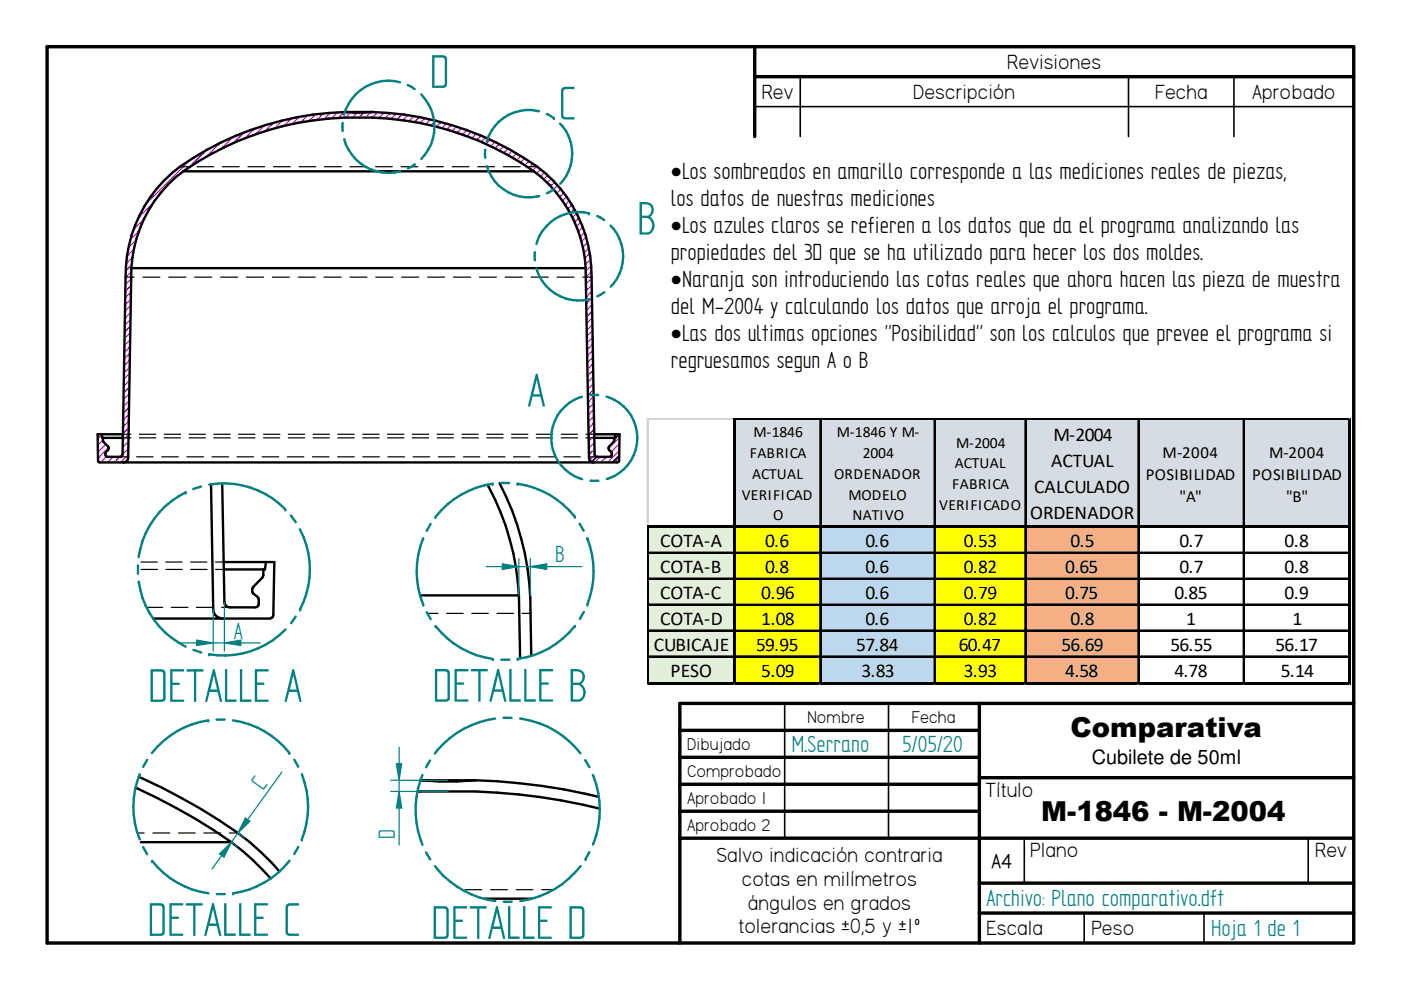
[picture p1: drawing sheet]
<svg xmlns="http://www.w3.org/2000/svg" width="297mm" height="210mm" viewBox="0 0 297 210" stroke-linecap="round" stroke-linejoin="round" font-family="sans-serif">
<g fill="none" stroke="#000" stroke-width=".72">
<path d="M10 9.9h277v190h-277zM160 9.9v19.1M160 16.3h127M144.1 154.9h63.5M207.6 149.1v50.8M287 149.1h-142.9v50.8M144.1 160.6h63.5M144.1 166.3h63.5M144.1 172h63.5M144.1 177.7h142.9M207.6 164.9h79.4M207.6 187.2h79.4"/>
<path d="M207.6 193.6h79.4"/>
</g>
<g fill="none" stroke="#000" stroke-width=".34">
<path d="M169.7 16.3v12.7M239.3 16.3v12.7M261.6 16.3v12.7M160 22.6h127M126.5 96.9l-1.1 1.1M131.3 96.6l-1.5 1.4M131.3 92.1l-1.1 1.1M166.4 149.1v28.6M188.4 149.1v28.6M217.2 177.8v9.4M277.4 177.8v9.4M229.9 193.6v6.3"/>
<path d="M255.3 193.6v6.3"/>
</g>
<g fill="none" stroke="#f0f" stroke-width=".34">
<path d="M40.2 34l-9.3 9.2M43.7 31.9l-3.6 3.5M46.6 30.4l-2.8 2.8M49.3 29.1l-2.5 2.5M51.7 28.2l-2.3 2.2M53.9 27.3l-2 2M56 26.6l-1.9 1.9M58 26l-1.7 1.8M59.9 25.5l-1.7 1.7M61.8 25.1l-1.6 1.6M63.5 24.8l-1.5 1.5M65.2 24.5l-1.4 1.5"/>
<path d="M66.9 24.3l-1.5 1.4M68.4 24.1l-1.3 1.3M70 23.9l-1.3 1.4M71.5 23.8l-1.2 1.3M73 23.7l-1.2 1.3M74.4 23.8l-1.1 1.1M75.7 23.9l-1 1M77.2 23.9l-1.1 1M78.7 23.7l-1.2 1.2M80 23.8l-1.1 1.1M81.4 23.9l-1.1 1.1M82.7 24l-1.1 1.1"/>
<path d="M84 24.1l-1.1 1.1M85.3 24.3l-1.1 1.1M86.5 24.4l-1.1 1.1M87.7 24.6l-1 1.1M88.9 24.8l-1 1.1M90.1 25.1l-1 1M91.3 25.4l-1 .9M92.4 25.6l-1 1M93.5 25.9l-1 1M94.6 26.2l-.9 1M95.7 26.5l-1 1M96.8 26.9l-1 .9"/>
<path d="M97.9 27.2l-1 1M98.9 27.6l-.9 .9M99.9 28l-.9 .9M101 28.4l-1 .9M101.9 28.8l-.9 .9M103 29.2l-1 .9M103.9 29.6l-.9 1M104.9 30.1l-.9 .9M105.8 30.6l-.9 .9M106.8 31l-.9 .9M107.7 31.5l-.9 .9M108.6 32l-.9 .9"/>
<path d="M109.5 32.6l-.9 .8M110.4 33.1l-.9 .9M111.2 33.6l-.8 .9M112.1 34.2l-.9 .8M113 34.7l-.9 .9M113.8 35.3l-.8 .9M114.6 35.9l-.8 .8M115.4 36.5l-.8 .9M116.2 37.2l-.9 .9M116.9 37.9l-.9 .8M117.6 38.6l-.9 .9M118.2 39.4l-.8 .8"/>
<path d="M27.9 57.6l-1.3 1.2M27.9 59.1l-1.3 1.2M27.9 56.1l-1.2 1.3M28.1 54.5l-1.3 1.4M28.4 52.8l-1.5 1.5M28.8 51l-1.6 1.6M29.5 48.9l-1.8 1.9M30.5 46.5l-2.2 2.2M32.3 43.2l-3 3.1M118.9 40.1l-.9 .9M119.5 40.9l-.8 .8M120.1 41.7l-.9 .9"/>
<path d="M120.7 42.5l-.9 .9M121.2 43.4l-.8 .9M121.7 44.3l-.8 .9M122.3 45.3l-.9 .8M122.7 46.2l-.9 .9M123.1 47.2l-.8 .9M123.6 48.2l-1 .9M123.9 49.2l-.9 1M124.2 50.3l-.9 1M124.6 51.4l-1 1M124.8 52.6l-1 1M125 53.8l-1 1"/>
<path d="M125.2 55l-1.1 1.1M125.3 56.3l-1.1 1.1M125.4 57.7l-1.2 1.1M125.4 59.1l-1.2 1.1M27.5 79.2l-1.3 1.2M27.5 76.3l-1.2 1.3M27.5 77.8l-1.2 1.2M27.6 74.9l-1.3 1.2M27.6 72l-1.2 1.2M27.6 73.4l-1.2 1.3M27.6 69.1l-1.1 1.3M27.6 70.6l-1.2 1.2"/>
<path d="M27.7 67.7l-1.2 1.2M27.7 64.8l-1.2 1.2M27.7 66.3l-1.2 1.2M27.8 61.9l-1.2 1.3M27.8 63.4l-1.3 1.2M27.8 60.5l-1.2 1.2M125.4 60.5l-1.2 1.1M125.5 61.8l-1.2 1.2M125.5 63.2l-1.2 1.2M125.5 64.6l-1.2 1.2M125.6 66l-1.2 1.2M125.6 67.4l-1.2 1.2"/>
<path d="M125.6 68.8l-1.2 1.2M125.6 70.2l-1.2 1.1M125.6 71.6l-1.1 1.1M125.6 72.9l-1.1 1.2M125.7 74.3l-1.2 1.2M125.7 75.7l-1.2 1.2M125.7 77.1l-1.2 1.2M125.8 78.5l-1.2 1.2M125.8 79.9l-1.2 1.2M21.6 92.2l-.9 .8M21.8 93.3l-1.1 1.1M22.4 94.2l-1.7 1.6"/>
<path d="M22.6 96.8l-1.2 1.2M23 95l-2.2 2.2M24 96.9l-1.2 1.1M25.4 96.9l-1.2 1.1M27.2 96.5l-1.6 1.5M27.2 93.6l-1.2 1.2M27.2 95l-1.2 1.3M27.3 92.2l-1.3 1.2M27.3 90.7l-1.2 1.2M27.3 89.3l-1.2 1.2M27.3 86.4l-1.2 1.2M27.3 87.8l-1.2 1.3"/>
<path d="M27.4 83.5l-1.2 1.3M27.4 85l-1.2 1.2M27.4 82.1l-1.2 1.2M27.5 80.6l-1.3 1.3M125.8 81.3l-1.2 1.2M125.8 82.7l-1.1 1.2M125.9 84.1l-1.2 1.2M125.9 85.5l-1.2 1.2M125.9 86.9l-1.2 1.1M125.9 88.3l-1.1 1.1M125.9 89.6l-1.1 1.2M126 92.4l-1.2 1.2"/>
<path d="M126 91l-1.2 1.2M126 93.8l-1.2 1.2M126.1 95.2l-1.2 1.2M126.1 96.5l-1.1 1.1M127.2 96.9l-1.2 1.1M128.6 96.9l-1.2 1.1M130.6 92.1l-.1 .1M131.3 97l-1 1M131.3 94.1l-1.7 1.7M131.3 95.6l-2.4 2.4M131.4 92.7l-2.4 2.3"/>
</g>
<circle cx="113.8" cy="35.3" r=".17" fill="#f0f"/>
<g fill="none" stroke="#000" stroke-width=".51">
<path d="M38.9 36.3h74.3M38.9 36.3a27.6 27.6 0 0 0-11 20.6M38.9 36.3a65 65 0 0 1 46.7-10.8 63.5 63.5 0 0 1 27.6 10.8M73.1 23.7h5.8M73.1 23.7a63.3 63.3 0 0 0-36.7 13 29 29 0 0 0-9.8 22.1l-.7 37.8-.5 .3-2.9-.1-.2-.7 .2-.3 .4-.3 .1-.5-1-1.3-.2-.9M73.1 23.7l2 .2 3.8-.2M78.9 23.7a63.3 63.3 0 0 1 36.8 13 29 29 0 0 1 9.7 22.1l.7 37.8 .6 .3 2.9-.1 .1-.7-.1-.3-.4-.3-.2-.5 1.1-1.3 .1-.9M113.2 36.3a27.4 27.4 0 0 1 11 20.6M27.9 56.9h96.3M27.9 56.9l-.7 40.2a.94 .94 0 0 1-1 .9M124.2 56.9l.7 40.2a.94 .94 0 0 0 1 .9M21.6 92.1l.1 .7h4.3"/>
<path d="M26.1 92.1h-5.4l.1 5.6 .1 .3h110.2l.2-.3 .1-5.6h-5.4M130.5 92.1l-.1 .7h-4.4M44.7 102.7l.5 26.5a1.97 1.97 0 0 0 2 1.9M47.1 102.5l.5 25.1a1.16 1.16 0 0 0 1.2 1.2l5.7-.1a1.75 1.75 0 0 0-.7-2.8 1.1 1.1 0 0 1-.1-1.5l2-2.1 .1-1.6M47.4 119.2h10.8l-.3 11.6-.7 .3h-24.7M56.4 119.2l-.2 1.5h-8.7"/>
</g>
<g fill="none" stroke="#000" stroke-width=".25">
<path d="M38.1 35.3h1.8M41.7 35.3h3.6M47.2 35.3h3.5M52.6 35.3h3.5M58 35.3h3.5M63.4 35.3h3.6M68.8 35.3h3.6M74.2 35.3h3.6M79.6 35.3h3.6M85 35.3h3.6M90.5 35.3h3.5M95.9 35.3h3.5"/>
<path d="M101.3 35.3h3.6M106.7 35.3h3.6M112.1 35.3h1.8M26.6 58.8h1.8M30.3 58.8h3.6M35.8 58.8h3.6M41.3 58.8h3.6M46.8 58.8h3.6M52.2 58.8h3.7M57.7 58.8h3.6M63.2 58.8h3.6M68.7 58.8h3.6"/>
<path d="M74.2 58.8h3.6M79.7 58.8h3.6M85.2 58.8h3.6M90.7 58.8h3.6M96.1 58.8h3.7M101.6 58.8h3.6M107.1 58.8h3.6M112.6 58.8h3.6M118.1 58.8h3.6M123.6 58.8h1.8M25.4 96.9h1.7M26 92.8h1.8"/>
<path d="M26.1 92.1h1.7M29 96.9h3.5M29.5 92.1h3.5M29.5 92.8h3.5M34.3 96.9h3.5M34.8 92.8h3.5M34.8 92.1h3.5M39.6 96.9h3.5M40.1 92.1h3.5M40.1 92.8h3.5M45 96.9h3.5M45.3 92.1h3.5"/>
<path d="M45.3 92.8h3.5M50.2 96.9h3.6M50.6 92.1h3.5M50.6 92.8h3.5M55.6 96.9h3.5M55.9 92.1h3.4M55.9 92.8h3.4M60.9 96.9h3.5M61.1 92.1h3.5M61.1 92.8h3.5M66.2 96.9h3.6M66.4 92.1h3.4"/>
<path d="M66.4 92.8h3.4M71.6 96.9h3.5M71.6 92.1h3.5M71.6 92.8h3.5M76.9 92.1h3.5M76.9 92.8h3.5M76.9 96.9h3.5M82.2 92.1h3.4M82.2 92.8h3.4M82.3 96.9h3.5M87.4 92.1h3.5M87.4 92.8h3.5"/>
<path d="M87.6 96.9h3.5M92.7 92.1h3.4M92.7 92.8h3.4M92.9 96.9h3.5M98 92.1h3.4M98 92.8h3.4M98.3 96.9h3.4M103.2 92.1h3.5M103.2 92.8h3.5M103.5 96.9h3.6M108.5 92.1h3.4M108.5 92.8h3.4"/>
<path d="M108.9 96.9h3.5M113.7 92.1h3.5M113.7 92.8h3.5M114.2 96.9h3.5M119 92.1h3.4M119 92.8h3.5M119.5 96.9h3.6M124.2 92.1h1.8M124.2 92.8h1.8M124.9 96.9h1.8M29.9 119.2h3.5M35.1 119.2h3.5"/>
<path d="M40.4 119.2h3.5M45.7 119.2h1.7M29.9 120.7h3.5M31.1 128.8h3.4M35.2 120.7h3.4M36.3 128.8h3.5M40.4 120.7h3.5M41.7 128.8h3.5M45.7 120.7h1.8M47 128.8h1.8"/>
</g>
<path d="M123.4 84.2a9.1 9.1 0 0 0-6.5 8.7 9.1 9.1 0 0 0 6.5 8.7M125.1 83.8h1.7M128.6 84.1a9.1 9.1 0 0 1 6.5 8.7 9.1 9.1 0 0 1-6.5 8.8M125.2 101.9h1.7M65.7 120.7a18.3 18.3 0 0 1-2.1 8.5" fill="none" stroke="#008080" stroke-width=".51"/>
<circle cx="63.6" cy="129.2" r=".25" fill="#008080"/>
<path d="M60.5 133.5a18.3 18.3 0 0 1-16.1 5.2M62.7 130.7l-1 1.4" fill="none" stroke="#008080" stroke-width=".51"/>
<circle cx="44.4" cy="138.7" r=".25" fill="#008080"/>
<path d="M29.4 123.4a18.2 18.2 0 0 0 10 13.7M41 137.8l1.7 .5" fill="none" stroke="#008080" stroke-width=".51"/>
<circle cx="29.4" cy="123.4" r=".25" fill="#008080"/>
<path d="M29.2 119.9v1.7M39.4 104.4a18.3 18.3 0 0 0-10 13.7" fill="none" stroke="#008080" stroke-width=".51"/>
<circle cx="39.4" cy="104.4" r=".25" fill="#008080"/>
<path d="M42.6 103.2l-1.6 .5M44.4 102.7a18.2 18.2 0 0 1 16.1 5.3" fill="none" stroke="#008080" stroke-width=".51"/>
<circle cx="60.5" cy="108" r=".25" fill="#008080"/>
<path d="M113.4 53.5v1.7M113.7 56.9a9.3 9.3 0 0 0 11.3 6.5M124.9 45.2a9.3 9.3 0 0 0-11.2 6.5M132.1 54.3a9.3 9.3 0 0 1-2.6 6.5M128.1 62l-1.4 .8M61.7 109.3l1 1.4M63.6 112.2a18.1 18.1 0 0 1 2.1 8.5" fill="none" stroke="#008080" stroke-width=".51"/>
<circle cx="124.9" cy="45.2" r=".25" fill="#008080"/>
<path d="M126.6 45.8l1.5 .9M129.5 47.8a9.3 9.3 0 0 1 2.6 6.5M125.9 121.2a19.7 19.7 0 0 1-1.4 6.9" fill="none" stroke="#008080" stroke-width=".51"/>
<path d="M90.6 130h2.3M94.7 130h3.5M100 130h3.5M105.4 130h3.5M110.7 130h1.8" fill="none" stroke="#000" stroke-width=".25"/>
<path d="M103.4 102.8a53.8 53.8 0 0 1 6.6 23.4M105.9 102.4a57.7 57.7 0 0 1 6.6 27.6l.1 9.1M89.1 126.2h20.9M110 126.2l.3 13.4" fill="none" stroke="#000" stroke-width=".51"/>
<circle cx="124.5" cy="128.1" r=".25" fill="#008080"/>
<path d="M123.8 129.8l-.9 1.4" fill="none" stroke="#008080" stroke-width=".51"/>
<circle cx="121.9" cy="132.7" r=".25" fill="#008080"/>
<path d="M121.9 132.8a18.5 18.5 0 0 1-12.1 6.9" fill="none" stroke="#008080" stroke-width=".51"/>
<circle cx="109.8" cy="139.7" r=".25" fill="#008080"/>
<path d="M106.3 139.9h1.7" fill="none" stroke="#008080" stroke-width=".51"/>
<circle cx="104.5" cy="139.7" r=".25" fill="#008080"/>
<path d="M92.4 132.8a18.6 18.6 0 0 0 12 6.9" fill="none" stroke="#008080" stroke-width=".51"/>
<circle cx="92.4" cy="132.8" r=".25" fill="#008080"/>
<path d="M90.5 129.8l.8 1.5" fill="none" stroke="#008080" stroke-width=".51"/>
<circle cx="89.7" cy="128.2" r=".25" fill="#008080"/>
<path d="M89.7 114.2a18.7 18.7 0 0 0 0 13.9" fill="none" stroke="#008080" stroke-width=".51"/>
<circle cx="89.7" cy="114.2" r=".25" fill="#008080"/>
<path d="M91.3 111.1l-.8 1.5" fill="none" stroke="#008080" stroke-width=".51"/>
<circle cx="92.3" cy="109.6" r=".25" fill="#008080"/>
<path d="M104.4 102.6a18.8 18.8 0 0 0-12 7" fill="none" stroke="#008080" stroke-width=".51"/>
<circle cx="104.4" cy="102.6" r=".25" fill="#008080"/>
<path d="M106.3 102.4h1.6" fill="none" stroke="#008080" stroke-width=".51"/>
<circle cx="109.7" cy="102.6" r=".25" fill="#008080"/>
<path d="M109.8 102.6a18.8 18.8 0 0 1 12.1 7" fill="none" stroke="#008080" stroke-width=".51"/>
<circle cx="121.9" cy="109.6" r=".25" fill="#008080"/>
<path d="M122.9 111l.8 1.5" fill="none" stroke="#008080" stroke-width=".51"/>
<circle cx="124.5" cy="114.1" r=".25" fill="#008080"/>
<path d="M102.9 31.7v1.7M103.2 35.2a9.2 9.2 0 0 0 11.1 6.4M114.3 23.6a9.2 9.2 0 0 0-11.1 6.4M115.9 24.2l1.5 .8M121.3 32.6a9.1 9.1 0 0 1-2.5 6.3M117.5 40.1l-1.6 .9M124.5 114.2a19.7 19.7 0 0 1 1.4 7" fill="none" stroke="#008080" stroke-width=".51"/>
<circle cx="117.4" cy="25" r=".25" fill="#008080"/>
<path d="M118.7 26.2a9.1 9.1 0 0 1 2.6 6.4M65.3 171.1a19.2 19.2 0 0 1-1.3 6.9" fill="none" stroke="#008080" stroke-width=".51"/>
<path d="M29.1 176.6h1.5M32.4 176.6h3.6M37.8 176.6h3.6M43.2 176.6h3.6M48.6 176.6h1.9" fill="none" stroke="#000" stroke-width=".25"/>
<path d="M28.7 167a128.6 128.6 0 0 1 20.4 11.6M29.4 164.7a119.6 119.6 0 0 1 23.6 13.9l4.6 4.3 1.7 1.9M29.9 178.6h19.2M49.1 178.6a53.4 53.4 0 0 1 8.3 7.7" fill="none" stroke="#000" stroke-width=".51"/>
<circle cx="64" cy="178" r=".25" fill="#008080"/>
<path d="M63.2 179.6l-.8 1.5M61.4 182.5a18.6 18.6 0 0 1-12 6.9" fill="none" stroke="#008080" stroke-width=".51"/>
<circle cx="49.4" cy="189.4" r=".25" fill="#008080"/>
<path d="M32.3 182.5a18.5 18.5 0 0 0 11.9 6.9M46 189.6h1.7" fill="none" stroke="#008080" stroke-width=".51"/>
<circle cx="32.3" cy="182.5" r=".25" fill="#008080"/>
<path d="M29.6 164.2a18.4 18.4 0 0 0 0 13.8M30.3 179.6l.9 1.5" fill="none" stroke="#008080" stroke-width=".51"/>
<circle cx="29.6" cy="164.2" r=".25" fill="#008080"/>
<path d="M44.2 152.7a18.6 18.6 0 0 0-12 6.9M31.2 161.1l-.9 1.5" fill="none" stroke="#008080" stroke-width=".51"/>
<circle cx="44.2" cy="152.7" r=".25" fill="#008080"/>
<path d="M45.9 152.6h1.7M49.4 152.7a18.3 18.3 0 0 1 11.9 6.9" fill="none" stroke="#008080" stroke-width=".51"/>
<circle cx="61.3" cy="159.6" r=".25" fill="#008080"/>
<path d="M84.8 17.4a9.7 9.7 0 0 0-11.9 6.9M86.4 18l1.5 .9M72.6 26v1.8M73 29.5a9.7 9.7 0 0 0 11.8 6.8M88 34.8l-1.5 .9M89.3 20a9.8 9.8 0 0 1 0 13.7M62.4 161.1l.8 1.5M64 164.2a19.2 19.2 0 0 1 1.3 6.9M127.2 171.7a19.4 19.4 0 0 1-1.5 7.4M125 180.7l-.8 1.4" fill="none" stroke="#008080" stroke-width=".51"/>
<path d="M98.6 188.6h3.5M104 188.6h3.6M109.4 188.6h3.6M114.8 188.6h2.5" fill="none" stroke="#000" stroke-width=".25"/>
<path d="M88.5 167.9a133.8 133.8 0 0 1 38.7 3.5M89.2 165.4h11.7l-4.2 .3h-3.4zM100.9 165.4a126.2 126.2 0 0 1 26.1 3.6M102.7 190.5h10" fill="none" stroke="#000" stroke-width=".51"/>
<circle cx="124.2" cy="182.1" r=".25" fill="#008080"/>
<path d="M105 152.4a19.3 19.3 0 0 0-12.8 7.4M106.8 152.2h1.7M110.3 152.4a19 19 0 0 1 12.8 7.3M89.6 164.3a19.4 19.4 0 0 0 0 14.8M91.2 161.2l-.9 1.5M124.1 161.2l.9 1.4M125.7 164.3a18.3 18.3 0 0 1 1.5 7.4M90.3 180.7l.9 1.5M92.2 183.6a19.4 19.4 0 0 0 12.8 7.5M106.8 191.2h1.7M123.1 183.6a19.1 19.1 0 0 1-12.8 7.4" fill="none" stroke="#008080" stroke-width=".51"/>
<path d="M41.7 135.7l3.5 .6-3.5 .6zM45.2 129.2v8.8M47.6 127.6v10.4" fill="none" stroke="#008080" stroke-width=".25"/>
<path d="M41.7 135.7l3.5 .6-3.5 .6z" fill="#008080"/>
<path d="M47.6 136.3l3.5-.6v1.2z" fill="none" stroke="#008080" stroke-width=".25"/>
<path d="M47.6 136.3l3.5-.6v1.2z" fill="#008080"/>
<path d="M106.5 119.5l3.5 .6-3.5 .6zM110 118.4v7.8M112.4 118.4v7.8M38.2 136.3h17" fill="none" stroke="#008080" stroke-width=".25"/>
<path d="M106.5 119.5l3.5 .6-3.5 .6z" fill="#008080"/>
<path d="M112.4 120.1l3.5-.6v1.2z" fill="none" stroke="#008080" stroke-width=".25"/>
<path d="M112.4 120.1l3.5-.6v1.2z" fill="#008080"/>
<path d="M103 120.1h20.4M49.1 178.6l1.4 1M50.5 176.6l1.4 1M52 173.4l1 .7-2.5 2.5z" fill="none" stroke="#008080" stroke-width=".25"/>
<path d="M52 173.4l1 .7-2.5 2.5z" fill="#008080"/>
<path d="M46.5 181.1l2.6-2.5-1.6 3.1z" fill="none" stroke="#008080" stroke-width=".25"/>
<path d="M46.5 181.1l2.6-2.5-1.6 3.1z" fill="#008080"/>
<path d="M59.8 163.7l-14.8 20.5M82.8 167.8h12.2M82.8 165.4h12.2M84.6 167.8l.6 3.5h-1.2z" fill="none" stroke="#008080" stroke-width=".25"/>
<path d="M84.6 167.8l.6 3.5h-1.2z" fill="#008080"/>
<path d="M84 161.9h1.2l-.6 3.5z" fill="none" stroke="#008080" stroke-width=".25"/>
<path d="M84 161.9h1.2l-.6 3.5z" fill="#008080"/>
<path d="M84.6 158.4v20.8" fill="none" stroke="#008080" stroke-width=".25"/>
<path d="M155.7 89h130.7v22.8h-130.7z" fill="#d6dce4"/>
<path d="M137.5 111.6h18.4v33.6h-18.4z" fill="#e2efda"/>
<path d="M155.7 111.6h18.4v33.6h-18.4z" fill="#ff0"/>
<path d="M173.8 111.6h24.5v33.6h-24.5z" fill="#bdd7ee"/>
<path d="M198 111.6h19.6v33.6h-19.6z" fill="#ff0"/>
<path d="M217.3 111.6h24.3v33.6h-24.3z" fill="#f4b084"/>
<g fill="none" stroke="#d4d4d4" stroke-width=".21">
<path d="M155.4 88.7h-18.2v22.6M155.6 88.7h.1M173.8 88.7h.1M198 88.7h.1M217.3 88.7h.1M241.3 88.7h.1M263.6 88.7h.1M286.1 88.7h.1M137.2 145.1v.1M155.6 145.1v.1M173.8 145.1v.1M198 145.1v.1"/>
<path d="M217.3 145.1v.1M241.3 145.1v.1M263.6 145.1v.1M286.1 145.1v.1"/>
</g>
<path d="M137.2 88.9h18.2M137.3 88.7v22.6" fill="none" stroke="#d4d4d4" stroke-width=".3"/>
<path d="M155.9 88.9h130.5M174 89v22.3M198.2 89v22.3M241.4 89v22.3M263.7 89v22.3M137.3 111.3v33.9M174 111.8v32.8M198.2 111.8v32.8M241.4 111.8v32.8M263.7 111.8v32.8" fill="none" stroke="#000" stroke-width=".3"/>
<g fill="none" stroke="#000" stroke-width=".21">
<path d="M173.8 89v22.3M198 89v22.3M217.3 89v22.3M241.3 89v22.3M263.6 89v22.3M137.5 117.1h17.9M155.9 117.1h130M173.8 111.8v32.8M198 111.8v32.8M217.3 111.8v32.8M241.3 111.8v32.8M263.6 111.8v32.8"/>
<path d="M137.5 122.6h17.9M137.5 128.1h17.9M137.5 133.6h17.9M137.5 139.1h17.9M155.9 122.6h130M155.9 128.1h130M155.9 133.6h130M155.9 139.1h130"/>
</g>
<path d="M217.5 89v22.3M137.5 117.2h17.9M155.9 117.2h130M217.5 111.8v32.8M137.5 122.7h17.9M137.5 128.2h17.9M137.5 133.7h17.9M137.5 139.2h17.9M155.9 122.7h130M155.9 128.2h130M155.9 133.7h130M155.9 139.2h130" fill="none" stroke="#000" stroke-width=".25"/>
<path d="M155.4 88.7h.5v56.5h-.5zM285.9 89h.5v56.2h-.5zM137.5 111.3h148.9v.5h-148.9zM137.5 144.6h148.9v.6h-148.9z" fill="#000"/>
<g font-size="11.3" fill="#008080">
<text x="91.1" y="18.6">D</text>
<text x="118.4" y="25.3">C</text>
<text x="135.1" y="49.7">B</text>
<text x="111.8" y="86.2">A</text>
<text x="31.4" y="148.8">DETALLE A</text>
<text x="91.7" y="148.8">DETALLE B</text>
<text x="31.2" y="198.4">DETALLE C</text>
<text x="91.4" y="199.1">DETALLE D</text>
</g>
<g font-size="5.8">
<text x="227" y="156.3">Comparativa</text>
<text x="220.8" y="174.1">M-1846 - M-2004</text>
</g>
<g font-size="5.6">
<text x="142.2" y="43.7">los datos de nuestras mediciones</text>
<text x="142.2" y="55.1">propiedades del 3D que se ha utilizado para hecer los dos moldes.</text>
<text x="142.2" y="66.6">del M-2004 y calculando los datos que arroja el programa.</text>
<text x="142.2" y="78.1">regruesamos segun A o B</text>
</g>
<g font-size="5.6" fill="#008080">
<text x="117.7" y="119.3">B</text>
<text x="49.6" y="135.4">A</text>
<text x="167.9" y="159.5">M.Serrano</text>
<text x="191.3" y="159.4">5/05/20</text>
<text x="55.8" y="167.7" transform="rotate(-54 55.8 167.7)">C</text>
<text x="83.7" y="178" transform="rotate(-90 83.7 178)">D</text>
<text x="209.2" y="192.2">Archivo: Plano comparativo.dft</text>
<text x="256.8" y="198.5">Hoja 1 de 1</text>
</g>
<g font-size="5.1">
<text x="142.2" y="37.9">•Los sombreados en amarillo corresponde a las mediciones reales de piezas,</text>
<text x="142.2" y="49.4">•Los azules claros se refieren a los datos que da el programa analizando las</text>
<text x="142.2" y="60.9">•Naranja son introduciendo las cotas reales que ahora hacen las pieza de muestra</text>
<text x="142.2" y="72.3">•Las dos ultimas opciones &quot;Posibilidad&quot; son los calculos que prevee el programa si</text>
</g>
<g font-size="4.9">
<text x="213.6" y="14.6">Revisiones</text>
<text x="161.5" y="21">Rev</text>
<text x="193.6" y="21">Descripción</text>
<text x="244.9" y="21">Fecha</text>
<text x="265.5" y="21">Aprobado</text>
<text x="208.9" y="168.9">Título</text>
<text x="151.9" y="182.8">Salvo indicación contraria</text>
<text x="218.4" y="181.7">Plano</text>
<text x="278.8" y="181.7">Rev</text>
<text x="157.3" y="187.8">cotas en milímetros</text>
<text x="156.6" y="197.9">tolerancias ±0,5 y ±1º</text>
<text x="158.6" y="192.9">ángulos en grados</text>
<text x="209.2" y="198.3">Escala</text>
<text x="231.4" y="198.3">Peso</text>
</g>
<text font-size="4.7" x="210.2" y="184">A4</text>
<text font-size="4.2" x="231.5" y="161.9">Cubilete de 50ml</text>
<g font-size="4.1">
<text x="223.4" y="93.5">M-2004</text>
<text x="222.8" y="99">ACTUAL</text>
<text x="219.2" y="104.5">CALCULADO</text>
<text x="218.4" y="110">ORDENADOR</text>
<text x="140" y="116.1">COTA-A</text>
<text x="162.3" y="116.1">0.6</text>
<text x="183.5" y="116.1">0.6</text>
<text x="204.4" y="116.1">0.53</text>
<text x="226.9" y="116.1">0.5</text>
<text x="250.1" y="116.1">0.7</text>
<text x="272.4" y="116.1">0.8</text>
<text x="140" y="121.6">COTA-B</text>
<text x="162.3" y="121.6">0.8</text>
<text x="183.5" y="121.6">0.6</text>
<text x="204.4" y="121.6">0.82</text>
<text x="225.8" y="121.6">0.65</text>
<text x="250.1" y="121.6">0.7</text>
<text x="272.4" y="121.6">0.8</text>
<text x="140" y="127.1">COTA-C</text>
<text x="161.4" y="127.1">0.96</text>
<text x="183.5" y="127.1">0.6</text>
<text x="204.4" y="127.1">0.79</text>
<text x="225.8" y="127.1">0.75</text>
<text x="249" y="127.1">0.85</text>
<text x="272.4" y="127.1">0.9</text>
<text x="140" y="132.6">COTA-D</text>
<text x="161.4" y="132.6">1.08</text>
<text x="183.5" y="132.6">0.6</text>
<text x="204.4" y="132.6">0.82</text>
<text x="226.9" y="132.6">0.8</text>
<text x="251.5" y="132.6">1</text>
<text x="274" y="132.6">1</text>
<text x="138.6" y="138.1">CUBICAJE</text>
<text x="142.2" y="143.6">PESO</text>
<text x="160.3" y="138.1">59.95</text>
<text x="161.4" y="143.6">5.09</text>
<text x="181.5" y="138.1">57.84</text>
<text x="182.6" y="143.6">3.83</text>
<text x="203.3" y="138.1">60.47</text>
<text x="204.4" y="143.6">3.93</text>
<text x="225" y="138.1">56.69</text>
<text x="225.8" y="143.6">4.58</text>
<text x="248.2" y="138.1">56.55</text>
<text x="249" y="143.6">4.78</text>
<text x="270.5" y="138.1">56.17</text>
<text x="271.6" y="143.6">5.14</text>
<text x="171.2" y="153.2">Nombre</text>
<text x="193.3" y="153.2">Fecha</text>
<text x="145.7" y="159">Dibujado</text>
<text x="145.7" y="164.7">Comprobado</text>
<text x="145.7" y="170.4">Aprobado 1</text>
<text x="145.7" y="176.1">Aprobado 2</text>
</g>
<g font-size="3.6">
<text x="242.9" y="101.8">POSIBILIDAD</text>
<text x="246.5" y="97.1">M-2004</text>
<text x="265.5" y="101.8">POSIBILIDAD</text>
<text x="269.1" y="97.1">M-2004</text>
<text x="250.1" y="106.4">&quot;A&quot;</text>
<text x="272.7" y="106.4">&quot;B&quot;</text>
</g>
<g font-size="3.3">
<text x="159.8" y="92.7">M-1846</text>
<text x="177.4" y="92.7">M-1846 Y M-</text>
<text x="202.7" y="94.9">M-2004</text>
<text x="159" y="97.1">FABRICA</text>
<text x="159.5" y="101.5">ACTUAL</text>
<text x="176.9" y="101.5">ORDENADOR</text>
<text x="182.9" y="97.1">2004</text>
<text x="202.4" y="99.3">ACTUAL</text>
<text x="157.3" y="105.9">VERIFICAD</text>
<text x="179.9" y="105.9">MODELO</text>
<text x="201.9" y="103.7">FABRICA</text>
<text x="163.9" y="110.3">O</text>
<text x="180.7" y="110.3">NATIVO</text>
<text x="199.1" y="108.1">VERIFICADO</text>
</g>
</svg>
